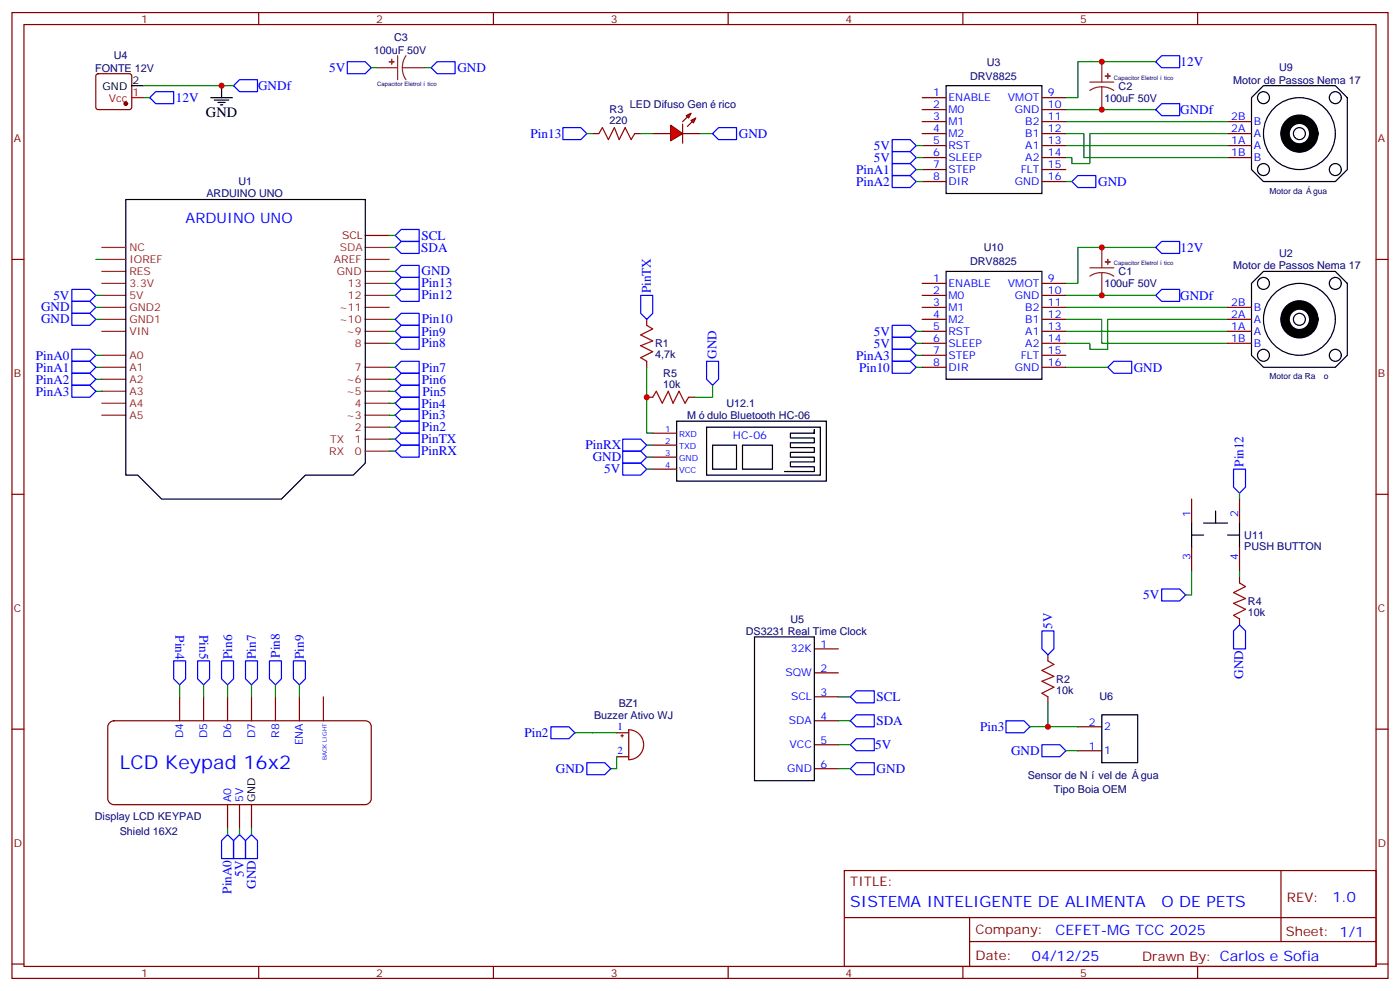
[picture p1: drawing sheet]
<svg xmlns="http://www.w3.org/2000/svg" width="412mm" height="292mm" viewBox="0 0 412 292" stroke-linecap="round" stroke-linejoin="round" font-family="sans-serif">
<g fill="none" stroke="#870000" stroke-width=".35">
<path d="M3.5 3.7h405.4v284.3h-405.4zM7.1 7.2h398.2v277.3h-398.2zM76.2 3.7v3.5M145.3 3.7v3.5M214.5 3.7v3.5M283.6 3.7v3.5M352.8 3.7v3.5M28.5 21.9l.4-.2h9.2l.5 .2 .2 .5v9.2l-.2 .5-.5 .2h-9.2l-.5-.3-.2-.4v-9.2zM174.6 39.3h1.8M187 39.3h1.7M271.6 28.8h7.1M271.6 32.3h7.1"/>
<path d="M271.6 35.8h7.1M271.6 39.3h7.1M306.9 28.8h7.1M306.9 32.3h7.1M306.9 35.8h7.1M306.9 39.3h7.1M361.6 35.8h7.1M361.6 39.3h7.1M271.6 42.9h7.1M271.6 46.4h7.1M271.6 49.9h7.1M271.6 53.4h7.1"/>
<path d="M306.9 42.9h7.1M306.9 46.4h7.1M306.9 49.9h7.1M306.9 53.4h7.1M361.6 42.9h7.1M361.6 46.4h7.1M3.5 76.4h3.6M405.3 76.4h3.6M271.6 90.5h7.1M271.6 94h7.1M271.6 97.5h7.1M271.6 83.4h7.1"/>
<path d="M271.6 87h7.1M306.9 90.5h7.1M306.9 94h7.1M306.9 97.5h7.1M306.9 83.4h7.1M306.9 87h7.1M361.6 90.5h7.1M361.6 94h7.1M361.6 97.5h7.1M271.6 101.1h7.1M271.6 104.6h7.1M271.6 108.1h7.1"/>
<path d="M306.9 101.1h7.1M306.9 104.6h7.1M306.9 108.1h7.1M361.6 101.1h7.1M3.5 145.5h3.6M405.3 145.5h3.6M239.9 191h7M239.9 198.1h7M308.7 192.8v1.8M3.5 214.7h3.6M32.3 212.7l1.2-.5h74.1a1.76 1.76 0 0 1 1.8 1.8v21.1a1.89 1.89 0 0 1-1.8 1.8h-74.1a1.89 1.89 0 0 1-1.8-1.8v-21.1zM52.9 205.1v7.1"/>
<path d="M60 205.1v7.1M67 205.1v7.1M74.1 205.1v7.1M81.1 205.1v7.1M88.2 205.1v7.1M95.2 205.1v7.1M181.7 215.7h3.5M239.9 205.1h7M239.9 212.2h7M239.9 219.3h7M308.7 205.1v1.8M317.5 214h7.1"/>
<path d="M405.3 214.7h3.6M67 236.9v7M70.6 236.9v7M74.1 236.9v7M181.7 222.8h3.5M239.9 226.3h7M317.5 221h7.1M248.7 256.3h156.6v28.2h-156.6zM377.3 256.3v20.9M248.7 270.1h156.5M285.6 277.2h119.6M285.6 270.1v14.2"/>
<path d="M3.5 283.8h3.6M76.2 284.5v3.5M145.3 284.5v3.5M214.5 284.5v3.5M283.6 284.5v3.5M352.8 284.5v3.5M405.3 283.8h3.6"/>
</g>
<g fill="none" stroke="#8c2424" stroke-width=".35">
<path d="M30 79.9h7M30 76.4h7M30 72.8h7M107.6 79.9h7.1M107.6 76.4h7.1M30 97.5h7M30 94h7M30 90.5h7M30 87h7M30 83.4h7M107.6 97.5h7.1M107.6 94h7.1"/>
<path d="M107.6 90.5h7.1M107.6 87h7.1M107.6 83.4h7.1M30 118.7h7M30 115.2h7M30 111.7h7M30 108.1h7M30 104.6h7M107.6 118.7h7.1M107.6 115.2h7.1M107.6 111.7h7.1M107.6 108.1h7.1"/>
<path d="M107.6 101.1h7.1M30 122.2h7M107.6 129.3h7.1M107.6 125.8h7.1M107.6 122.2h7.1M107.6 132.8h7.1"/>
</g>
<path d="M107.6 72.8h7.1" fill="none" stroke="#933" stroke-width=".35"/>
<path d="M107.6 69.3h7.1" fill="none" stroke="#900" stroke-width=".35"/>
<g fill="none" stroke="#000" stroke-width=".35">
<path d="M38.8 25.2h3.5M62.1 28.8h6.3M63.1 29.5h4.3M64.2 30.2h2.1M64.9 30.9h.7M65.3 25.2v3.6M278.7 25.2h28.2v31.8h-28.2zM368.7 28.8l3.5-3.6h21.1l3.6 3.6v21.1l-3.6 3.5h-21.1l-3.5-3.5zM37 58.7h70.6v77.6l-3.5 3.6h-14.1l-7.1 7h-35.3l-7-7h-3.6zM278.7 79.9h28.2v31.8h-28.2zM368.7 83.4l3.5-3.5h21.1l3.6 3.5v21.2l-3.6 3.5h-21.1l-3.5-3.5zM222.2 187.5h17.7v42.3h-17.7z"/>
<path d="M324.6 210.4h10.5v14.1h-10.5z"/>
<circle cx="372.2" cy="28.8" r="1.76"/>
<circle cx="382.8" cy="39.3" r="10.6"/>
<circle cx="382.8" cy="39.3" r="1.76"/>
<circle cx="393.3" cy="28.8" r="1.76"/>
<circle cx="372.2" cy="49.9" r="1.76"/>
<circle cx="393.3" cy="49.9" r="1.76"/>
<circle cx="372.2" cy="83.4" r="1.76"/>
<circle cx="382.8" cy="94" r="10.6"/>
<circle cx="382.8" cy="94" r="1.76"/>
<circle cx="393.3" cy="83.4" r="1.76"/>
<circle cx="372.2" cy="104.6" r="1.76"/>
<circle cx="393.3" cy="104.6" r="1.76"/>
</g>
<path d="M176.4 39.3l1-1.7 1.8 3.5 1.8-3.5 1.4 3.5 1.7-3.5 1.8 3.5 1.1-1.8M308.7 194.6l1.7 1-3.5 1.8 3.5 1.7-3.5 1.5 3.5 1.7-3.5 1.8 1.8 1M182.9 216.6h.7M183.3 216.3v.7M185.2 214.8a4.4 4.4 0 0 1 4.4 4.5 4.4 4.4 0 0 1-4.4 4.4z" fill="none" stroke="#a10000" stroke-width=".35"/>
<g fill="none" stroke="#000" stroke-width="2.8">
<circle cx="382.8" cy="39.3" r="4.2"/>
<circle cx="382.8" cy="94" r="4.2"/>
</g>
<g fill="none" stroke="#008700" stroke-width=".35">
<path d="M42.3 25.2h26.5M42.3 28.8h1.8M314 39.3h5.3v7.1h42.3M314 35.8h47.6M314 28.8h3.5M314 32.3h3.5M361.6 39.3h-40.6v8.9h-5.3v-1.8h-1.7M269.9 42.9h1.7M269.9 49.9h1.7M269.9 53.4h1.7M269.9 46.4h1.7M314 42.9h47.6"/>
<path d="M314 53.4h1.7M28.2 76.4h1.8M114.7 79.9h1.7M114.7 69.3h1.7M114.7 72.8h1.7M340.4 72.8h-22.9v10.6h-3.5M28.2 90.5h1.8M28.2 94h1.8M28.2 87h1.8M114.7 97.5h1.7M114.7 94h1.7M114.7 87h1.7"/>
<path d="M114.7 83.4h1.7M269.9 97.5h1.7M314 94h10.6v7.1h37M314 97.5h47.6M314 90.5h47.6M314 87h26.4M361.6 94h-35.3v8.8h-5.3v-1.7h-7M28.2 104.6h1.8M28.2 115.2h1.8M28.2 111.7h1.8M28.2 108.1h1.8M114.7 118.7h1.7"/>
<path d="M114.7 115.2h1.7M114.7 111.7h1.7M114.7 108.1h1.7M269.9 104.6h1.7M269.9 108.1h1.7M269.9 101.1h1.7M314 108.1h12.3M114.7 125.8h1.7M114.7 122.2h1.7M52.9 201.6v3.5M60 201.6v3.5M67 201.6v3.5"/>
<path d="M74.1 201.6v3.5M81.1 201.6v3.5M88.2 201.6v3.5M169.3 215.7h12.4M246.9 219.3h3.6M246.9 205.1h3.6M246.9 212.2h3.6M303.4 214h14.1M308.7 206.9v7.1M181.7 222.8v3.5h-1.8M246.9 226.3h3.6M314 221h3.5"/>
<path d="M67 243.9v1.8M70.6 243.9v1.8M74.1 243.9v1.8"/>
</g>
<g fill="none" stroke="#00f" stroke-width=".35">
<path d="M44.1 28.8l1.8-1.8h5.3v3.5h-5.3zM68.8 25.2l1.8-1.7h5.2v3.5h-5.2zM262.8 48.2h5.3l1.8 1.7-1.8 1.8h-5.3zM262.8 51.7h5.3l1.8 1.7-1.8 1.8h-5.3zM262.8 44.6h5.3l1.8 1.8-1.8 1.8h-5.3zM262.8 41.1h5.3l1.8 1.8-1.8 1.7h-5.3zM315.7 53.4l1.8-1.7h5.3v3.5h-5.3zM116.4 79.9l1.8-1.8h5.3v3.6h-5.3zM116.4 69.3l1.8-1.7h5.3v3.5h-5.3zM116.4 72.8l1.8-1.7h5.3v3.5h-5.3zM21.2 85.2h5.3l1.7 1.8-1.7 1.7h-5.3zM21.2 92.3h5.3l1.7 1.7-1.7 1.8h-5.3z"/>
<path d="M21.2 88.7h5.3l1.7 1.8-1.7 1.8h-5.3zM116.4 97.5l1.8-1.7h5.3v3.5h-5.3zM116.4 87l1.8-1.8h5.3v3.5h-5.3zM262.8 99.3h5.3l1.8 1.8-1.8 1.7h-5.3zM262.8 95.8h5.3l1.8 1.7-1.8 1.8h-5.3zM342.2 85.2h5.3v3.5h-5.3l-1.8-1.7zM21.2 102.8h5.3l1.7 1.8-1.7 1.8h-5.3zM21.2 106.4h5.3l1.7 1.7-1.7 1.8h-5.3zM21.2 109.9h5.3l1.7 1.8-1.7 1.7h-5.3zM21.2 113.4h5.3l1.7 1.8-1.7 1.7h-5.3zM116.4 118.7l1.8-1.8h5.3v3.6h-5.3zM116.4 115.2l1.8-1.8h5.3v3.5h-5.3z"/>
<path d="M116.4 111.7l1.8-1.8h5.3v3.5h-5.3zM116.4 108.1l1.8-1.7h5.3v3.5h-5.3zM262.8 106.4h5.3l1.8 1.7-1.8 1.8h-5.3zM262.8 102.8h5.3l1.8 1.8-1.8 1.8h-5.3zM326.3 108.1l1.8-1.7h5.3v3.5h-5.3zM116.4 125.8l1.8-1.8h5.3v3.5h-5.3zM118.2 120.5h5.3v3.5h-5.3l-1.8-1.8zM51.2 194.6h3.5v5.2l-1.8 1.8-1.7-1.8zM58.2 194.6h3.5v5.2l-1.7 1.8-1.8-1.8zM65.3 194.6h3.5v5.2l-1.8 1.8-1.7-1.8zM72.3 194.6h3.5v5.2l-1.7 1.8-1.8-1.8zM79.4 194.6h3.5v5.2l-1.8 1.8-1.7-1.8z"/>
<path d="M86.4 194.6h3.6v5.2l-1.8 1.8-1.8-1.8zM306.9 185.7h3.5v5.3l-1.7 1.8-1.8-1.8zM162.3 214h5.3l1.7 1.7-1.7 1.8h-5.3zM250.5 219.3l1.7-1.8h5.3v3.5h-5.3zM250.5 212.2l1.7-1.8h5.3v3.6h-5.3zM250.5 205.1l1.7-1.7h5.3v3.5h-5.3zM296.3 212.2h5.3l1.8 1.8-1.8 1.7h-5.3zM306.9 219.3h5.3l1.8 1.7-1.8 1.8h-5.3zM172.9 224.5h5.3l1.7 1.8-1.7 1.8h-5.3zM250.5 226.3l1.7-1.8h5.3v3.6h-5.3zM67 245.7l1.8 1.8v5.3h-3.5v-5.3zM70.6 245.7l1.7 1.8v5.3h-3.5v-5.3z"/>
<path d="M74.1 245.7l1.7 1.8v5.3h-3.5v-5.3z"/>
</g>
<circle cx="37" cy="30.5" r=".53" fill="#870000" stroke="#870000" stroke-width=".35"/>
<path d="M38.8 28.8h3.5" fill="none" stroke="#f00" stroke-width=".35"/>
<g fill="#f00" stroke="#870000" stroke-width=".35">
<path d="M197.6 36.9l3.5 2.4-3.5 2.2z"/>
<path d="M201.1 36.5v5.7z"/>
</g>
<g fill="#870000" stroke="#870000" stroke-width=".35">
<path d="M201.1 35.8l1.4-1.4z"/>
<path d="M203.9 35.8l-1.4 1.4z"/>
</g>
<g fill="#f00" stroke="#870000" stroke-width=".35">
<path d="M202.1 34l1.5-.7-.8 1.4z"/>
<path d="M203.6 35.5l1.4-.8-.7 1.5z"/>
</g>
<g fill="none" stroke="#870000" stroke-width=".35">
<path d="M192.3 39.3h5.3M201.1 39.3h5.3M190.5 94v1.8M190.5 106.4v1.7M190.5 116.9h1.8M202.8 116.9h1.8M192.3 127.5h7M192.3 131.1h7M192.3 134.6h7M192.3 138.1h7M351 146.9v7.1M365.1 146.9v7.1"/>
<path d="M351 161v7.1M365.1 161v7.1M365.1 169.9v1.7M365.1 182.2v1.8"/>
</g>
<g fill="none" stroke="#008700" stroke-width=".35">
<path d="M109.4 19.9h1.7M125.2 19.9h1.8M340.4 18.2h-22.9v10.6M172.9 39.3h1.7M188.7 39.3h3.6M206.4 39.3h3.5M317.5 32.3h22.9M114.7 101.1h1.7M190.5 108.1v19.4h1.8M209.9 113.4v3.5h-5.3M114.7 129.3h1.7M114.7 132.8h1.7"/>
<path d="M190.5 131.1h1.8M190.5 134.6h1.8M190.5 138.1h1.8M365.1 145.2v1.7M351 168.1v7.1h-1.8M365.1 168.1v1.8"/>
</g>
<g fill="none" stroke="#00f" stroke-width=".35">
<path d="M102.3 18.2h5.3l1.8 1.7-1.8 1.8h-5.3zM128.8 18.2h5.3v3.5h-5.3l-1.8-1.8zM340.4 18.2l1.8-1.8h5.3v3.5h-5.3zM165.8 37.6h5.3l1.8 1.7-1.8 1.8h-5.3zM209.9 39.3l1.8-1.7h5.3v3.5h-5.3zM342.2 30.5h5.3v3.5h-5.3l-1.8-1.7zM342.2 71.1h5.3v3.5h-5.3l-1.8-1.8zM116.4 83.4l1.8-1.7h5.3v3.5h-5.3zM116.4 94l1.8-1.7h5.3v3.5h-5.3zM188.7 87h3.6v5.3l-1.8 1.7-1.8-1.7zM116.4 101.1l1.8-1.8h5.3v3.5h-5.3zM208.1 106.4h3.6v5.3l-1.8 1.7-1.8-1.7z"/>
<path d="M116.4 129.3l1.8-1.8h5.3v3.6h-5.3zM116.4 132.8l1.8-1.7h5.3v3.5h-5.3zM183.4 129.3h5.3l1.8 1.8-1.8 1.7h-5.3zM183.4 132.8h5.3l1.8 1.8-1.8 1.7h-5.3zM183.4 136.3h5.3l1.8 1.8-1.8 1.8h-5.3zM363.4 138.1h3.5v5.3l-1.8 1.8-1.7-1.8zM342.2 173.4h5.3l1.7 1.8-1.7 1.7h-5.3zM365.1 184l1.8 1.7v5.3h-3.5v-5.3z"/>
</g>
<path d="M199.3 124h44.1v17.6h-44.1zM208.1 125.8h33.6v14.1h-33.6zM209.9 131.1h7.1v7h-7.1zM218.7 131.1h8.8v7h-8.8zM239.9 127.5v-1v1h-7.1v1.4h7.1v1.5h-7.1v1.4h7.1v1.4h-7.1v1.4h7.1v1.4h-7.1v1.4h7.1v1.4h-8.8M351 154v7M351 157.5h3.5M354.5 154h7.1M358.1 150.5v3.5M361.6 157.5h3.5M365.1 154v7" fill="none" stroke="#000" stroke-width=".35"/>
<path d="M190.5 95.8l1.8 1-3.6 1.8 3.6 1.8-3.6 1.4 3.6 1.7-3.6 1.8 1.8 1.1M192.3 116.9l1-1.7 1.8 3.5 1.7-3.5 1.5 3.5 1.7-3.5 1.8 3.5 1-1.8M365.1 171.6l1.8 1.1-3.5 1.7 3.5 1.8-3.5 1.4 3.5 1.8-3.5 1.8 1.7 1" fill="none" stroke="#a10000" stroke-width=".35"/>
<g fill="none" stroke="#8c2424" stroke-width=".35">
<path d="M111.1 19.9h6M117.1 16.4v7.1M118.5 19.9l.3 1.9 .8 1.7M118.5 19.9h6.7M119.6 16.4l-.8 1.7-.3 1.8M324.6 18.2v6M321 24.2h7.1M324.6 25.6l-1.9 .2-1.7 .8M324.6 25.6l1.8 .2 1.7 .8M324.6 25.6v6.7M321 78.8h7.1M324.6 72.8v6"/>
<path d="M324.6 80.3l-1.9 .2-1.7 .8M324.6 80.3l1.8 .2 1.7 .8M324.6 80.3v6.7"/>
</g>
<g fill="#8c2424" stroke="#8c2424" stroke-width=".35">
<path d="M325.6 22.4h1.4z"/>
<path d="M326.3 21.7v1.4z"/>
<path d="M115.4 17.5v1.4z"/>
<path d="M114.7 18.2h1.4z"/>
<path d="M325.6 77.1h1.4z"/>
<path d="M326.3 76.4v1.4z"/>
</g>
<g fill="#c00">
<circle cx="308.7" cy="214" r=".88"/>
<circle cx="65.3" cy="25.2" r=".88"/>
<circle cx="190.5" cy="116.9" r=".88"/>
<circle cx="324.6" cy="18.2" r=".88"/>
<circle cx="324.6" cy="32.3" r=".88"/>
<circle cx="324.6" cy="72.8" r=".88"/>
<circle cx="324.6" cy="87" r=".88"/>
</g>
<text font-size="5.6" fill="#00f" x="35.3" y="226.3">LCD Keypad 16x2</text>
<g font-size="4.6" fill="#00f">
<text x="250.5" y="266.9">SISTEMA INTELIGENTE DE ALIMENTA</text>
<text x="342.1" y="266.9">O DE PETS</text>
</g>
<text font-size="4.2" x="60.7" y="34.4">GND</text>
<g font-size="4.2" fill="#00f">
<text x="54.7" y="65.8">ARDUINO UNO</text>
<text x="392.5" y="265.6">1.0</text>
<text x="310.9" y="275.1">CEFET-MG TCC 2025</text>
<text x="304" y="282.9">04/12/25</text>
</g>
<g font-size="3.9" fill="#00f">
<text x="97" y="21.2">5V</text>
<text x="134.8" y="21.2">GND</text>
<text x="347.8" y="19.5">12V</text>
<text x="76" y="26.4">GNDf</text>
<text x="51.8" y="30.1">12V</text>
<text x="347.7" y="33.5">GNDf</text>
<text x="156.3" y="40.6">Pin13</text>
<text x="217.7" y="40.5">GND</text>
<text x="257.4" y="47.6">5V</text>
<text x="257.4" y="44.1">5V</text>
<text x="252.2" y="51.2">PinA1</text>
<text x="252.2" y="54.7">PinA2</text>
<text x="323.5" y="54.6">GND</text>
<text x="124.1" y="70.7">SCL</text>
<text x="124.1" y="74.1">SDA</text>
<text x="347.8" y="74.2">12V</text>
<text x="124.2" y="81.1">GND</text>
<text x="15.7" y="88.2">5V</text>
<text x="124.2" y="88.2">Pin12</text>
<text x="124.2" y="84.6">Pin13</text>
<text x="191.7" y="86.4" transform="rotate(-90 191.7 86.4)">PinTX</text>
<text x="347.7" y="88.2">GNDf</text>
<text x="12.1" y="95.2">GND</text>
<text x="12.1" y="91.7">GND</text>
<text x="124.3" y="95.2">Pin10</text>
<text x="124.2" y="98.9">Pin9</text>
<text x="257.4" y="98.8">5V</text>
<text x="10.6" y="105.9">PinA0</text>
<text x="124.2" y="102.3">Pin8</text>
<text x="211.1" y="105.7" transform="rotate(-90 211.1 105.7)">GND</text>
<text x="252.2" y="105.9">PinA3</text>
<text x="257.4" y="102.3">5V</text>
<text x="10.6" y="109.4">PinA1</text>
<text x="10.6" y="112.9">PinA2</text>
<text x="124.3" y="113">Pin6</text>
<text x="124.3" y="109.4">Pin7</text>
<text x="253.1" y="109.4">Pin10</text>
<text x="334" y="109.4">GND</text>
<text x="10.6" y="116.5">PinA3</text>
<text x="124.4" y="116.5">Pin5</text>
<text x="124.2" y="120.1">Pin4</text>
<text x="124.2" y="123.4">Pin3</text>
<text x="124.1" y="130.5">PinTX</text>
<text x="124.3" y="127">Pin2</text>
<text x="124.1" y="134">PinRX</text>
<text x="172.5" y="132.3">PinRX</text>
<text x="174.6" y="135.9">GND</text>
<text x="366.3" y="137.4" transform="rotate(-90 366.3 137.4)">Pin12</text>
<text x="178" y="139.4">5V</text>
<text x="336.8" y="176.4">5V</text>
<text x="309.9" y="185.1" transform="rotate(-90 309.9 185.1)">5V</text>
<text x="51.7" y="187.1" transform="rotate(90 51.7 187.1)">Pin4</text>
<text x="58.8" y="187" transform="rotate(90 58.8 187)">Pin5</text>
<text x="68.3" y="194" transform="rotate(-90 68.3 194)">Pin6</text>
<text x="75.4" y="194" transform="rotate(-90 75.4 194)">Pin7</text>
<text x="82.4" y="193.6" transform="rotate(-90 82.4 193.6)">Pin8</text>
<text x="89.5" y="194" transform="rotate(-90 89.5 194)">Pin9</text>
<text x="366.2" y="199.9" transform="rotate(-90 366.2 199.9)">GND</text>
<text x="258.2" y="206.5">SCL</text>
<text x="258.2" y="213.4">SDA</text>
<text x="288.7" y="215.2">Pin3</text>
<text x="154.5" y="217">Pin2</text>
<text x="257.8" y="220.5">5V</text>
<text x="163.8" y="227.6">GND</text>
<text x="258.2" y="227.5">GND</text>
<text x="297.8" y="222.2">GND</text>
<text x="68.2" y="263.1" transform="rotate(-90 68.2 263.1)">PinA0</text>
<text x="71.8" y="258.1" transform="rotate(-90 71.8 258.1)">5V</text>
<text x="75.4" y="261.6" transform="rotate(-90 75.4 261.6)">GND</text>
</g>
<g font-size="3.9" fill="#800">
<text x="250.5" y="260.9">TITLE:</text>
<text x="379.1" y="265.6">REV:</text>
<text x="287.4" y="275.1">Company:</text>
<text x="378.7" y="275.7">Sheet: 1/1</text>
<text x="287.4" y="282.8">Date:</text>
<text x="336.4" y="282.8">Drawn By: Carlos e Sofia</text>
</g>
<g font-size="3.2" fill="#800">
<text x="41.6" y="6.7">1</text>
<text x="110.8" y="6.7">2</text>
<text x="179.9" y="6.7">3</text>
<text x="249.1" y="6.7">4</text>
<text x="318.2" y="6.7">5</text>
<text x="4.1" y="41.8">A</text>
<text x="405.9" y="41.8">A</text>
<text x="4.1" y="110.9">B</text>
<text x="405.9" y="110.9">B</text>
<text x="4.1" y="180.1">C</text>
<text x="405.9" y="180.1">C</text>
<text x="4.1" y="249.2">D</text>
<text x="405.9" y="249.2">D</text>
<text x="41.6" y="287.5">1</text>
<text x="110.8" y="287.5">2</text>
<text x="179.9" y="287.5">3</text>
<text x="249.1" y="287.5">4</text>
<text x="318.2" y="287.5">5</text>
</g>
<g font-size="3.2" fill="#000080">
<text x="33.5" y="17.5">U4</text>
<text x="110.1" y="15.8">100uF 50V</text>
<text x="116.1" y="12.2">C3</text>
<text x="28.1" y="21.1">FONTE 12V</text>
<text x="285.8" y="23.5">DRV8825</text>
<text x="290.7" y="19.3">U3</text>
<text x="376.8" y="21">U9</text>
<text x="325.3" y="29.9">100uF 50V</text>
<text x="329.5" y="26.4">C2</text>
<text x="363.3" y="24.6">Motor de Passos Nema 17</text>
<text x="179.6" y="33.3">R3</text>
<text x="185.6" y="31.7">LED Difuso Gen</text>
<text x="211.7" y="31.7">rico</text>
<text x="179.6" y="36.5">220</text>
<text x="60.8" y="58">ARDUINO UNO</text>
<text x="70.2" y="54.5">U1</text>
<text x="289.8" y="74">U10</text>
<text x="376.8" y="75.7">U2</text>
<text x="285.8" y="78.1">DRV8825</text>
<text x="329.5" y="81.1">C1</text>
<text x="363.3" y="79.3">Motor de Passos Nema 17</text>
<text x="325.3" y="84.6">100uF 50V</text>
<text x="193" y="105.4">4,7k</text>
<text x="193" y="102.2">R1</text>
<text x="195.4" y="110.9">R5</text>
<text x="195.4" y="114.1">10k</text>
<text x="214" y="119.8">U12.1</text>
<text x="202.5" y="123.4">M</text>
<text x="208.3" y="123.4">dulo Bluetooth HC-06</text>
<text x="366.5" y="161.9">PUSH BUTTON</text>
<text x="366.5" y="158.6">U11</text>
<text x="367.6" y="178.1">R4</text>
<text x="232.8" y="183.3">U5</text>
<text x="367.6" y="181.2">10k</text>
<text x="219.7" y="186.8">DS3231 Real Time Clock</text>
<text x="311.1" y="201">R2</text>
<text x="182.3" y="208.1">BZ1</text>
<text x="311.1" y="204.2">10k</text>
<text x="323.9" y="206.2">U6</text>
<text x="175" y="211.6">Buzzer Ativo WJ</text>
<text x="302.7" y="229.3">Sensor de N</text>
<text x="310.4" y="233.4">Tipo Boia OEM</text>
<text x="323.6" y="229.3">vel de</text>
<text x="336.1" y="229.3">gua</text>
<text x="27.9" y="241.6">Display LCD KEYPAD</text>
<text x="35.3" y="245.7">Shield 16X2</text>
</g>
<g font-size="3.2">
<text x="30.2" y="26.6">GND</text>
<text x="39" y="24.9">2</text>
<text x="75.1" y="236.2" transform="rotate(-90 75.1 236.2)">GND</text>
</g>
<g font-size="3.2" fill="#f00">
<text x="39" y="28.4">1</text>
<text x="32" y="30.2">Vcc</text>
</g>
<g font-size="3.2" fill="#00f">
<text x="274.9" y="28.4">1</text>
<text x="279.4" y="29.8">ENABLE</text>
<text x="296.9" y="29.8">VMOT</text>
<text x="308.7" y="28.4">9</text>
<text x="274.9" y="31.9">2</text>
<text x="274.9" y="35.5">3</text>
<text x="279.4" y="33.3">M0</text>
<text x="298.9" y="33.3">GND</text>
<text x="308.7" y="31.9">10</text>
<text x="308.7" y="35.5">11</text>
<text x="362.7" y="35.5">2B</text>
<text x="274.9" y="39">4</text>
<text x="279.4" y="36.9">M1</text>
<text x="279.4" y="40.4">M2</text>
<text x="302" y="36.9">B2</text>
<text x="302" y="40.4">B1</text>
<text x="308.7" y="39">12</text>
<text x="362.7" y="39">2A</text>
<text x="369.4" y="36.9">B</text>
<text x="369.4" y="40.4">A</text>
<text x="274.9" y="42.5">5</text>
<text x="274.9" y="46">6</text>
<text x="279.4" y="43.9">RST</text>
<text x="279.4" y="47.4">SLEEP</text>
<text x="302" y="43.9">A1</text>
<text x="302" y="47.4">A2</text>
<text x="308.7" y="42.5">13</text>
<text x="308.7" y="46">14</text>
<text x="362.7" y="46">1B</text>
<text x="362.7" y="42.5">1A</text>
<text x="369.4" y="43.9">A</text>
<text x="369.4" y="47.4">B</text>
<text x="274.9" y="49.6">7</text>
<text x="274.9" y="53.1">8</text>
<text x="279.4" y="51">STEP</text>
<text x="300.7" y="51">FLT</text>
<text x="308.7" y="49.6">15</text>
<text x="308.7" y="53.1">16</text>
<text x="279.4" y="54.5">DIR</text>
<text x="298.9" y="54.5">GND</text>
<text x="274.9" y="83.1">1</text>
<text x="308.7" y="83.1">9</text>
<text x="274.9" y="86.6">2</text>
<text x="279.4" y="84.5">ENABLE</text>
<text x="279.4" y="88">M0</text>
<text x="296.9" y="84.5">VMOT</text>
<text x="298.9" y="88">GND</text>
<text x="308.7" y="86.6">10</text>
<text x="274.9" y="90.1">3</text>
<text x="274.9" y="93.7">4</text>
<text x="279.4" y="91.5">M1</text>
<text x="279.4" y="95.1">M2</text>
<text x="302" y="91.5">B2</text>
<text x="302" y="95.1">B1</text>
<text x="308.7" y="90.1">11</text>
<text x="308.7" y="93.7">12</text>
<text x="362.7" y="90.1">2B</text>
<text x="362.7" y="93.7">2A</text>
<text x="369.4" y="91.5">B</text>
<text x="369.4" y="95.1">A</text>
<text x="274.9" y="97.2">5</text>
<text x="274.9" y="100.7">6</text>
<text x="279.4" y="98.6">RST</text>
<text x="302" y="98.6">A1</text>
<text x="308.7" y="97.2">13</text>
<text x="308.7" y="100.7">14</text>
<text x="362.7" y="100.7">1B</text>
<text x="362.7" y="97.2">1A</text>
<text x="369.4" y="98.6">A</text>
<text x="274.9" y="104.2">7</text>
<text x="274.9" y="107.8">8</text>
<text x="279.4" y="102.1">SLEEP</text>
<text x="279.4" y="105.7">STEP</text>
<text x="300.7" y="105.7">FLT</text>
<text x="302" y="102.1">A2</text>
<text x="308.7" y="104.2">15</text>
<text x="308.7" y="107.8">16</text>
<text x="369.4" y="102.1">B</text>
<text x="279.4" y="109.2">DIR</text>
<text x="298.9" y="109.2">GND</text>
<text x="215.9" y="129.3">HC-06</text>
<text x="350.7" y="152.2" transform="rotate(-90 350.7 152.2)">1</text>
<text x="364.8" y="152.2" transform="rotate(-90 364.8 152.2)">2</text>
<text x="350.7" y="164.8" transform="rotate(-90 350.7 164.8)">3</text>
<text x="364.8" y="164.8" transform="rotate(-90 364.8 164.8)">4</text>
<text x="241.7" y="190.7">1</text>
<text x="233" y="192.1">32K</text>
<text x="241.7" y="197.7">2</text>
<text x="231.4" y="199.1">SQW</text>
<text x="233" y="206.2">SCL</text>
<text x="241.7" y="204.8">3</text>
<text x="181.9" y="215">1</text>
<text x="232.4" y="213.3">SDA</text>
<text x="241.7" y="211.8">4</text>
<text x="320.8" y="213.6">2</text>
<text x="325.3" y="215">2</text>
<text x="54" y="217.4" transform="rotate(-90 54 217.4)">D4</text>
<text x="61" y="217.4" transform="rotate(-90 61 217.4)">D5</text>
<text x="68.1" y="217.4" transform="rotate(-90 68.1 217.4)">D6</text>
<text x="75.1" y="217.4" transform="rotate(-90 75.1 217.4)">D7</text>
<text x="82.2" y="217.1" transform="rotate(-90 82.2 217.1)">R8</text>
<text x="89.3" y="219.5" transform="rotate(-90 89.3 219.5)">ENA</text>
<text x="232.6" y="220.3">VCC</text>
<text x="241.7" y="218.9">5</text>
<text x="320.8" y="220.7">1</text>
<text x="181.9" y="222.1">2</text>
<text x="231.9" y="227.4">GND</text>
<text x="241.7" y="226">6</text>
<text x="325.3" y="222.1">1</text>
<text x="68.1" y="236.2" transform="rotate(-90 68.1 236.2)">A0</text>
<text x="71.6" y="236.2" transform="rotate(-90 71.6 236.2)">5V</text>
</g>
<text font-size="3.2" fill="#900" x="100.7" y="70.4">SCL</text>
<g font-size="3.2" fill="#8d2323">
<text x="38.1" y="77.4">IOREF</text>
<text x="38.1" y="73.9">NC</text>
<text x="98.3" y="77.4">AREF</text>
<text x="38.1" y="81">RES</text>
<text x="99.3" y="81">GND</text>
<text x="38.1" y="88">5V</text>
<text x="38.1" y="84.5">3.3V</text>
<text x="102.5" y="88">12</text>
<text x="102.5" y="84.5">13</text>
<text x="38.1" y="95.1">GND1</text>
<text x="38.1" y="91.5">GND2</text>
<text x="99.9" y="95.1">~10</text>
<text x="99.9" y="91.5">~11</text>
<text x="38.1" y="98.6">VIN</text>
<text x="101.9" y="98.6">~9</text>
<text x="38.1" y="105.7">A0</text>
<text x="104.5" y="102.1">8</text>
<text x="38.1" y="112.7">A2</text>
<text x="38.1" y="109.2">A1</text>
<text x="101.9" y="112.7">~6</text>
<text x="104.5" y="109.2">7</text>
<text x="38.1" y="119.8">A4</text>
<text x="38.1" y="116.2">A3</text>
<text x="101.9" y="116.2">~5</text>
<text x="104.5" y="119.8">4</text>
<text x="38.1" y="123.3">A5</text>
<text x="101.9" y="123.3">~3</text>
<text x="97.2" y="130.4">TX</text>
<text x="104.5" y="130.4">1</text>
<text x="104.5" y="126.8">2</text>
<text x="97" y="133.9">RX</text>
<text x="104.5" y="133.9">0</text>
</g>
<text font-size="3.2" fill="#933" x="100.1" y="73.9">SDA</text>
<g font-size="2.5" fill="#000080">
<text x="373.9" y="57">Motor da</text>
<text x="386.8" y="57">gua</text>
<text x="373.9" y="111.7">Motor da Ra</text>
<text x="390" y="111.7">o</text>
</g>
<g font-size="2.5" fill="#00f">
<text x="196" y="127.2">1</text>
<text x="196" y="130.7">2</text>
<text x="200" y="128.6">RXD</text>
<text x="196" y="134.2">3</text>
<text x="196" y="137.8">4</text>
<text x="200" y="132.1">TXD</text>
<text x="200" y="135.6">GND</text>
<text x="200" y="139.2">VCC</text>
</g>
<g font-size="1.8" fill="#000080">
<text x="328.1" y="23.5">Capacitor Eletrol</text>
<text x="342.9" y="23.5">tico</text>
<text x="111.1" y="25.2">Capacitor Eletrol</text>
<text x="125.9" y="25.2">tico</text>
<text x="328.1" y="78.1">Capacitor Eletrol</text>
<text x="342.9" y="78.1">tico</text>
</g>
<text font-size="1.8" fill="#00f" x="96.3" y="223.9" transform="rotate(-90 96.3 223.9)">BACK LIGHT</text>
</svg>
